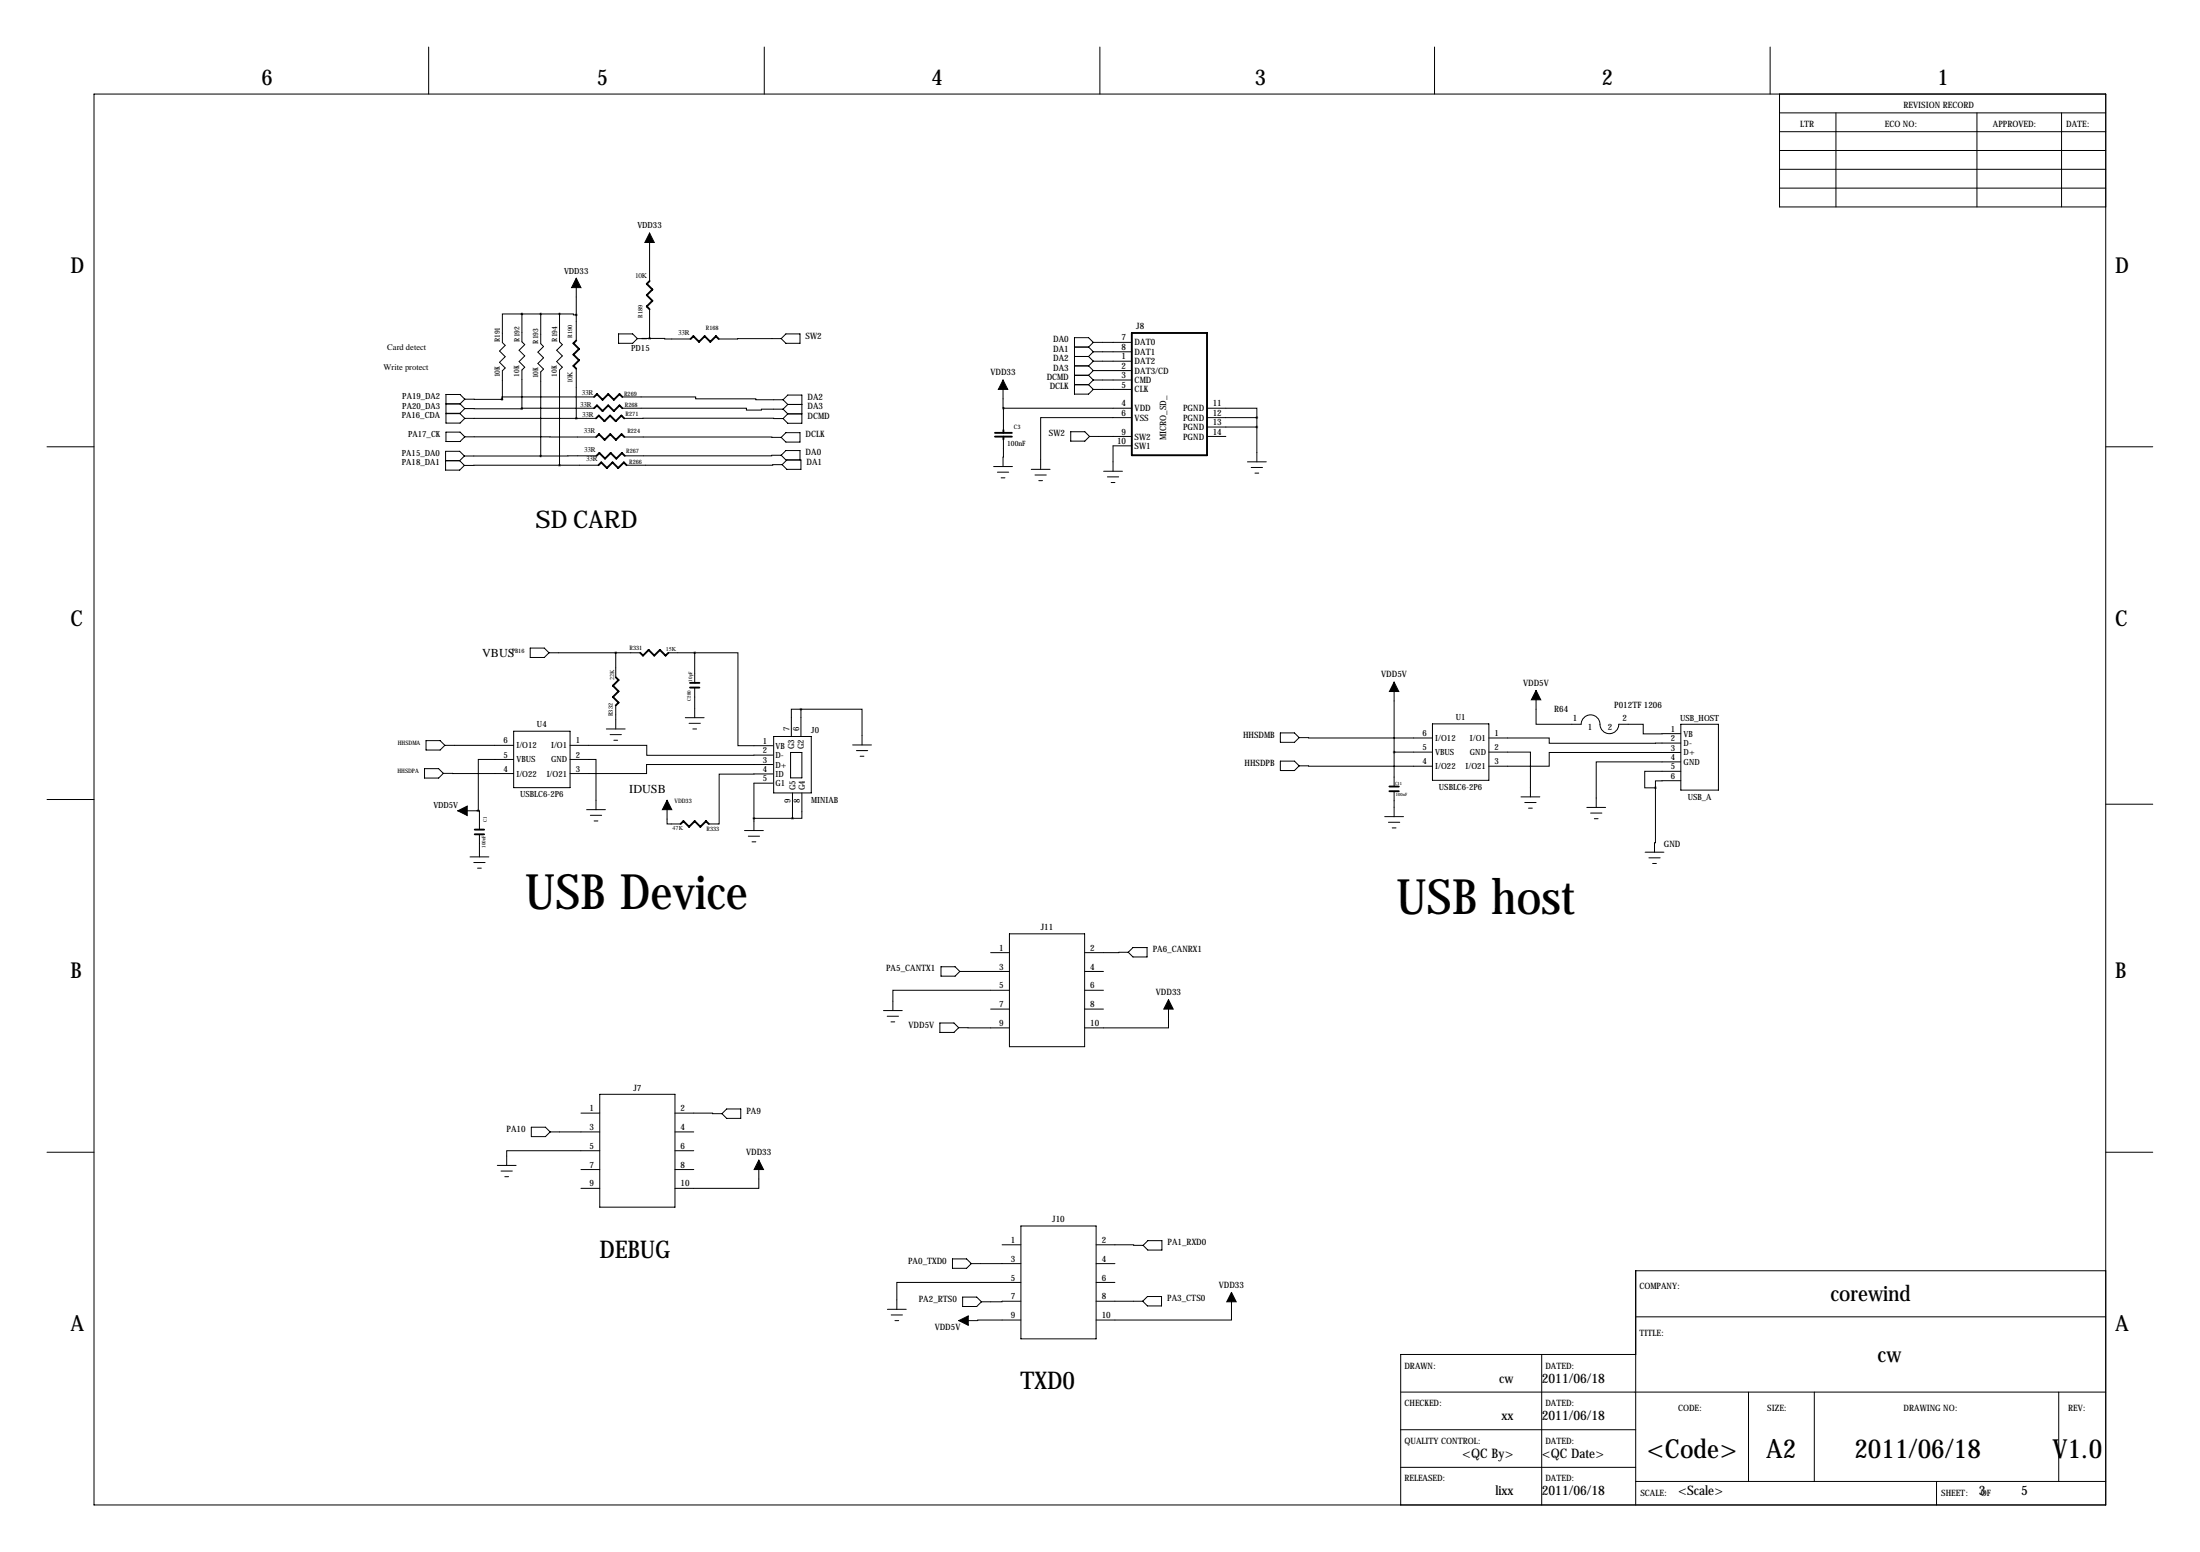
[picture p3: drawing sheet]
<svg xmlns="http://www.w3.org/2000/svg" width="594mm" height="419mm" viewBox="0 0 594 419" stroke-linecap="round" stroke-linejoin="round" font-family="sans-serif">
<g fill="none" stroke="#000" stroke-width=".27">
<path d="M115.8 12.7v12.7M206.5 12.7v12.7M297.2 12.7v12.7M387.6 12.7v12.7M478.3 12.7v12.7M25.4 25.4h543.6v381h-543.6zM480.8 25.4v30.5h88.2M480.8 30.5h88.2M480.8 35.6h88.2M496.1 30.5v25.4M534.2 30.5v25.4M557 30.5v25.4"/>
<path d="M480.8 40.6h88.2M480.8 45.7h88.2M480.8 50.8h88.2M155.7 75.1v16.8M175.5 62.9v13M141 84.8h-5.3v7.7l.8 .8-1.5 1.5 1.5 1.5-1.5 1.5 1.5 1.6-.8 .7-.1 7.7M141 84.8v7.5l.8 .8-1.5 1.5 1.5 1.5-1.5 1.5 1.5 1.6-.8 .7v10.5M141 84.8h10.2M146.1 84.8v8l.8 .8-1.6 1.5 1.6 1.5-1.6 1.5 1.6 1.6-.8 .7v22.7M151.2 84.8h3.7v.2h.8M151.2 84.8v7.5l.7 .8-1.5 1.5 1.5 1.5-1.5 1.5 1.5 1.6-.7 .7v25.7M155.7 99.6v13.4"/>
<path d="M167.1 90.2h3.8l1.3 1.2-1.3 1.3h-3.8zM175.5 91.4h-3.3M175.5 91.4l11.1 .1M175.5 83.5v7.9M211.1 91.4l-16.9 .1M212.3 90.2h3.9v2.5h-3.9l-1.2-1.3zM290.3 93.7h3.8M290.3 96.3h3.8M290.3 98.8h3.8M294.1 93.7l1.3 1.3M294.1 96.3l1.3 1.2M294.1 98.8l1.3 1.3"/>
<path d="M295.4 92.5h10.4M295.4 95h10.4M295.4 97.5h10.4M295.4 92.5l-1.3 1.2M295.4 92.5l-1.3-1.3h-3.8v15.2h3.8l1.3-1.2M295.4 95l-1.3 1.3M295.4 97.5l-1.3 1.3M120.5 116.7h3.8l1.3 1.3-1.3 1.2h-3.8zM120.5 111.7h3.8l1.3 1.3-1.3 1.2h-3.8zM120.5 109.1h3.8M124.3 109.1l1.3 1.2M125.6 107.8h10"/>
<path d="M125.6 110.3l15.4 .1M125.6 118h35.5M125.6 113h35.4M125.6 107.8l-1.3-1.3h-3.8v5.1h3.8l1.3-1.3M125.6 107.8l-1.3 1.3M160.5 110.2h-19.5v.2M160.5 107.2h-24.9v.6M168.1 107.2h19.9v.5h16.2v.2h7.4M168.1 110.2h33.6v.5h4v-.2h5.9M168.7 113h42.9M168.7 118l42.4 .1M211.1 118.1l1.2-1.3h3.9v2.6h-3.9z"/>
<path d="M211.6 107.9l1.3-1.2h3.8v7.6h-3.8l-1.3-1.3M211.6 107.9l1.3 1.3M211.6 110.5l1.3 1.3M212.9 109.2h3.8M212.9 111.8h3.8M212.9 109.2l-1.3 1.3M212.9 111.8l-1.3 1.2M271 102.6l.1 7.6M271.1 118.7l-.1 7.3M271.1 110.2h34.7M271.1 110.2v5.9M289.3 116.6h3.8l1.3 1.3-1.3 1.2h-3.8z"/>
<path d="M290.3 101.3h3.8M290.3 103.9h3.8M294.1 101.3l1.3 1.3M294.1 103.9l1.3 1.3M294.4 117.9h11.4M295.4 100.1h10.4M295.4 102.6h10.4M295.4 105.2h10.4M295.4 100.1l-1.3 1.2M295.4 102.6l-1.3 1.3M305.8 112.8h-24.6v13.9M326.1 110.2h13.5v2.6"/>
<path d="M326.1 112.8h13.5M326.1 117.9h5.1M326.1 115.3h13.5M339.6 112.8v11.9M12.7 120.6h12.7M120.4 124.4h3.8M124.2 124.4l1.3 1.3M125.5 123.1l-1.3-1.2h-3.8v5h3.8l1.3-1.2M125.5 123.1h20.6M125.5 123.1l-1.3 1.3M151.2 125.6l-25.7 .1M151.2 125.6h10.5"/>
<path d="M161.2 123.1h-15.1M211.1 122.9h-2.6v.2h-39.7M211.1 122.9l1.2 1.3h4.1v2.5h-3.8l-1.3-1.2M211.1 122.9l1.2-1.2h3.9v2.5M211.3 125.5h-2.5v.1h-39.5M212.6 124.2l-1.3 1.3M268.5 126h5.1M269.5 127.5h3M270.5 129h1M278.6 126.7h5.1M279.7 128.3h3M280.7 129.8h1"/>
<path d="M298.2 127.3h5.1M299.2 128.8h3.1M300.2 130.3h1M305.8 120.4h-5.1v6.9M337.1 124.7h5M338.1 126.2h3M339.1 127.8h1M569 120.6h12.7M143.3 175h3.8l1.2 1.3-1.2 1.2h-3.8zM148.3 176.3h24.7M166.4 176.3v6.6M180.6 176.3h7.1"/>
<path d="M187.7 176.3h11.7v25.1h9.4M187.7 176.3v8.1M115.1 200h3.8l1.3 1.3-1.3 1.2h-3.8zM138.8 197.5h15.2v15.2h-15.2zM163.8 196.8h5.1M164.8 198.4h3.1M165.9 199.9h1M166.4 190.5v6.3M185.2 193.8h5M186.2 195.3h3M187.2 196.8h1M187.7 185.7v8.1"/>
<path d="M209 198.9h10.2v15.2h-10.2zM216.4 191.5h-2.6v7.3M216.4 191.5h16.5v9.7M216.4 191.5v7.3M345.9 197.9h3.9l1.2 1.3-1.2 1.3h-3.9zM351 199.2l36 .1M376.7 184.2v28.2M387 195.5h15.3v15.2h-15.3zM402.3 199.3h16.3v1.4h35.6M415 186.4v9.2h12.2a2.6 2.6 0 0 1 2.9-2.5 2.6 2.6 0 0 1 2.3 3.1 2.54 2.54 0 0 0 2.7 1.9 2.54 2.54 0 0 0 2.3-2.5h6.6v2.6l10.2-.1M454.2 195.6h10.1v17.8h-10.1zM12.7 215.9h12.7"/>
<path d="M114.7 207.6h3.8l1.3 1.2-1.3 1.3h-3.8zM119.8 208.8l19 .1M120.2 201.3h18.6M123.7 218.9h5.5M129.2 218.9h.3v5.1M138.8 205.1h-9.6v13.8M154 201.3h20.8v2.7l34-.1M154 205.1h7v13.5M158.5 218.6h5.1M180.2 216.1v6.4h3.7M208.8 206.5h-34.1v2.4h-20.7M208.8 209h-14.5v13.5h-2.8"/>
<path d="M208.8 211.5h-5.1v12.8M213.6 203.2h3.1v6.9h-3.1zM214.1 214.1v6.9M216.7 214.1v6.9h-2.6M230.4 201.2h5.1M231.4 202.7h3M232.4 204.2h1M345.9 205.5h3.9l1.2 1.3-1.2 1.3h-3.9zM351 206.8l36 .1M376.7 203.1h10.3M376.7 213.7v6.8M402.3 203.1h11.2v12.1"/>
<path d="M411 215.2h5.1M412 216.7h3M413 218.2h1M428.8 218h5M429.8 219.6h3M447.3 212.8v14.8h-.3v2.5M454.2 205.7h-22.9v12.3M454.2 203.2h-35.6v3.7h-16.3M454.2 210.8l-6.9 .1v1.9M454.2 208.3h-9.8v4.5h2.9M569 217.2h12.7M127 231.4h5.1"/>
<path d="M128 232.9h3.1M129 234.4h1M129.5 225.3v6.1M159.5 220.2h3.1M160.5 221.7h1M201.2 224.3h5M202.2 225.8h3M203.2 227.3h1M203.7 221h10.4M374.1 220.5h5.1M375.2 222h3M376.2 223.6h1"/>
<path d="M430.8 221.1h1M444.5 230.1h5.1M445.5 231.6h3.1M446.5 233.2h1M267.7 257.3h5M272.7 252.2h20.4v30.5h-20.4zM304.9 257.1l-11.8 .2M304.9 257.1l1.2-1.2h3.8v2.5h-3.8zM238.7 272.9h5.1M239.7 274.4h3.1M240.7 275.9h1.1M253.9 276.3h3.9l1.2 1.2-1.2 1.3h-3.9z"/>
<path d="M254.3 261.1h3.8l1.2 1.2-1.2 1.3h-3.8zM259 277.5l13.7 .1M259.3 262.3h13.4M267.7 272.5h5M272.7 267.4h-31.5v5.5M293.1 262.3h5M293.1 267.4h5M293.1 272.5h5M315.7 270v7.6h-22.6M162.1 295.5h20.3v30.5h-20.3zM196.3 299.5h3.9v2.5h-3.9l-1.2-1.3zM12.7 311.1h12.7"/>
<path d="M134.4 314.7h5M135.4 316.2h3M136.4 317.8h1M143.6 304.4h3.8l1.2 1.3-1.2 1.2h-3.8zM148.6 305.7h13.5M157 300.6h5.1M157 315.8h5.1M162.1 310.7h-25.2v4M182.4 300.6l12.7 .1M182.4 305.7h5.1M182.4 310.7h5.1M182.4 315.8h5.1"/>
<path d="M205 313.3v7.6h-22.6M569 311.1h12.7M157 320.9h5.1M257.4 340h3.8l1.2 1.2-1.2 1.3h-3.8zM270.8 336.1h5M275.8 331.1h20.4v30.4h-20.4zM296.2 336.1l12.7 .2M310.1 335h3.8v2.6h-3.8l-1.2-1.3zM239.8 353.6h5.1M240.8 355.1h3M241.8 356.6h1M260.1 350.3h3.8l1.3 1.2-1.3 1.3h-3.8z"/>
<path d="M262.4 341.2h13.4M275.8 346.3h-33.5v7.3M275.8 351.4l-10.6 .1M275.8 356.5l-16.7 .1M296.2 341.2h5M296.2 346.3h5M296.2 351.4h12.6M310 350.1h3.8v2.6h-3.8l-1.2-1.3zM332.7 349v7.5h-36.5M442 355.6h127M569 343.2h-127v63.2M378.5 375.9h190.5"/>
<path d="M416.6 365.8v40.6M442 365.8h-63.5v40.6M472.4 375.9v24.1M490.2 375.9v24.1M556.3 375.9v24.1M378.5 386.1h63.5M378.5 396.2h63.5M442 400h127M523.2 400v6.4"/>
</g>
<g fill="none" stroke="#000" stroke-width=".51">
<path d="M175.5 75.9l-.7 .8 1.5 1.5-1.5 1.5 1.5 1.5-1.5 1.6 .7 .7M155.7 91.9l-.8 .8 1.6 1.5-1.6 1.6 1.6 1.5-1.6 1.5 .8 .8M186.6 91.5l.8-.7 1.5 1.5 1.5-1.5 1.5 1.5 1.5-1.5 .8 .7M305.8 89.9h20.3v33h-20.3zM160.5 107.2l.8-.8 1.5 1.5 1.5-1.5 1.6 1.5 1.5-1.5 .7 .8M160.5 110.2l.8-.7 1.5 1.5 1.5-1.5 1.6 1.5 1.5-1.5 .7 .7M161 113l.8-.8 1.5 1.5 1.5-1.5 1.6 1.5 1.5-1.5 .8 .8M161.1 118l.7-.8 1.6 1.6 1.5-1.6 1.5 1.6 1.5-1.6 .8 .8M268.8 116.9h4.6M268.8 117.9h4.6M271.1 116.1v.8M271.1 117.9v.8"/>
<path d="M161.2 123.1l.8-.8 1.5 1.6 1.5-1.6 1.5 1.6 1.5-1.6 .8 .8M161.7 125.6l.8-.7 1.5 1.5 1.5-1.5 1.5 1.5 1.6-1.5 .7 .7M173 176.3l.7 .7 1.6-1.5 1.5 1.5 1.5-1.5 1.5 1.5 .8-.7M166.4 182.9l.7 .7-1.5 1.6 1.5 1.5-1.5 1.5 1.5 1.5-.7 .8M186.4 185.7h2.6M186.4 184.4h2.6M375.4 213.7h2.6M375.4 212.4h2.6M128.3 224h2.5M128.3 225.3h2.5M183.9 222.5l.8-.8 1.5 1.6 1.5-1.6 1.5 1.6 1.6-1.6 .7 .8"/>
</g>
<path d="M155.7 75.1l1.3 2.6h-2.6zM175.5 62.9l1.3 2.6h-2.6zM271 102.6l1.3 2.6h-2.6zM376.7 184.2l1.3 2.5h-2.6zM415 186.4l1.3 2.6h-2.5zM123.7 218.9l2.5-1.2v2.5zM180.2 216.1l1.3 2.5h-2.5zM315.7 270l1.3 2.5h-2.5zM205 313.3l1.3 2.5h-2.5zM259.1 356.6l2.5-1.3v2.6zM332.7 349l1.3 2.5h-2.5z" fill="#000" stroke="#000" stroke-width=".27"/>
<path d="M140.9 110.4a.05 .05 0 0 0 .1 0 .05 .05 0 0 0-.1 0zM135.6 107.8a.05 .05 0 0 0 .1 0 .05 .05 0 0 0-.1 0zM166.3 176.3a.05 .05 0 0 0 .1 0 .05 .05 0 0 0-.1 0zM129.2 218.9a.05 .05 0 0 0 .1 0 .05 .05 0 0 0-.1 0z" fill="#000" stroke="#000" stroke-width=".63"/>
<g font-size="13.2">
<text x="141.8" y="245.4">USB Device</text>
<text x="377.2" y="246.7">USB host</text>
</g>
<g font-size="7.1">
<text x="445" y="393.7">&lt;Code&gt;</text>
<text x="477.3" y="393.7">A2</text>
<text x="501" y="393.7">2011/06/18</text>
<text x="554.6" y="393.7">V1.0</text>
</g>
<g font-size="6.6">
<text x="144.7" y="142.6">SD CARD</text>
<text x="162" y="339.6">DEBUG</text>
<text x="275.7" y="375.2">TXD0</text>
</g>
<g font-size="5.9">
<text x="70.6" y="22.9">6</text>
<text x="161.3" y="22.9">5</text>
<text x="251.7" y="22.9">4</text>
<text x="339.1" y="22.9">3</text>
<text x="432.8" y="22.9">2</text>
<text x="523.5" y="22.9">1</text>
<text x="19" y="73.7">D</text>
<text x="571.5" y="73.7">D</text>
<text x="19" y="168.9">C</text>
<text x="571.5" y="168.9">C</text>
<text x="19" y="264.2">B</text>
<text x="571.5" y="264.2">B</text>
<text x="494.6" y="351.3">corewind</text>
<text x="19" y="359.4">A</text>
<text x="571.5" y="359.4">A</text>
<text x="507.3" y="367.8">cw</text>
</g>
<g font-size="3.6">
<text x="405.1" y="373.4">cw</text>
<text x="416.6" y="373.4">2011/06/18</text>
<text x="405.7" y="383.5">xx</text>
<text x="416.6" y="383.5">2011/06/18</text>
<text x="395.1" y="393.7">&lt;QC By&gt;</text>
<text x="416.6" y="393.7">&lt;QC Date&gt;</text>
<text x="404.1" y="403.8">lixx</text>
<text x="416.6" y="403.8">2011/06/18</text>
<text x="453.4" y="403.8">&lt;Scale&gt;</text>
<text x="534.7" y="403.8">3</text>
<text x="546.1" y="403.8">5</text>
</g>
<g font-size="3.3">
<text x="130.3" y="177.5">VBUS</text>
<text x="170" y="214">IDUSB</text>
</g>
<g font-size="2.4">
<text x="514.4" y="29.2">REVISION RECORD</text>
<text x="486.4" y="34.3">LTR</text>
<text x="509.3" y="34.3">ECO NO:</text>
<text x="538.5" y="34.3">APPROVED:</text>
<text x="558.3" y="34.3">DATE:</text>
<text x="307" y="88.9">J8</text>
<text x="217.7" y="91.4">SW2</text>
<text x="284.6" y="92.5">DA0</text>
<text x="284.6" y="95">DA1</text>
<text x="303.1" y="91.9">7</text>
<text x="303.1" y="94.5">8</text>
<text x="306.6" y="93.3">DAT0</text>
<text x="306.6" y="95.8">DAT1</text>
<text x="267.6" y="101.3">VDD33</text>
<text x="284.6" y="97.5">DA2</text>
<text x="284.6" y="100.1">DA3</text>
<text x="303.1" y="97">1</text>
<text x="303.1" y="99.6">2</text>
<text x="306.6" y="98.4">DAT2</text>
<text x="306.6" y="100.9">DAT3/CD</text>
<text x="218.2" y="108">DA2</text>
<text x="282.8" y="102.6">DCMD</text>
<text x="283.6" y="105.2">DCLK</text>
<text x="303.1" y="102.1">3</text>
<text x="303.1" y="104.6">5</text>
<text x="306.6" y="103.4">CMD</text>
<text x="306.6" y="106">CLK</text>
<text x="218.2" y="110.5">DA3</text>
<text x="218.2" y="113">DCMD</text>
<text x="303.1" y="109.7">4</text>
<text x="303.1" y="112.3">6</text>
<text x="306.6" y="111.1">VDD</text>
<text x="306.6" y="113.6">VSS</text>
<text x="319.7" y="111.1">PGND</text>
<text x="319.7" y="113.6">PGND</text>
<text x="327.7" y="109.7">11</text>
<text x="327.7" y="112.3">12</text>
<text x="217.7" y="118.1">DCLK</text>
<text x="283.4" y="117.9">SW2</text>
<text x="301.8" y="119.9">10</text>
<text x="303.1" y="117.3">9</text>
<text x="306.6" y="118.7">SW2</text>
<text x="315.1" y="118.8" transform="rotate(-90 315.1 118.8)">MICRO_SD_</text>
<text x="319.7" y="116.1">PGND</text>
<text x="319.7" y="118.7">PGND</text>
<text x="327.7" y="114.8">13</text>
<text x="327.7" y="117.3">14</text>
<text x="217.7" y="122.9">DA0</text>
<text x="217.9" y="125.5">DA1</text>
<text x="306.6" y="121.2">SW1</text>
<text x="373.2" y="182.9">VDD5V</text>
<text x="411.6" y="185.2">VDD5V</text>
<text x="436.2" y="191.2">P012TF 1206</text>
<text x="419.9" y="192.2">R64</text>
<text x="425" y="194.6">1</text>
<text x="429" y="197.2">1</text>
<text x="434.4" y="197.2">2</text>
<text x="438.4" y="194.6">2</text>
<text x="335.9" y="199.2">HHSDMB</text>
<text x="336.3" y="206.8">HHSDPB</text>
<text x="449.6" y="228.9">GND</text>
<text x="281.2" y="251.2">J11</text>
<text x="270" y="256.7">1</text>
<text x="294.6" y="256.7">2</text>
<text x="311.5" y="257.1">PA6_CANRX1</text>
<text x="239.4" y="262.3">PA5_CANTX1</text>
<text x="270" y="261.8">3</text>
<text x="294.6" y="261.8">4</text>
<text x="270" y="266.9">5</text>
<text x="294.6" y="266.9">6</text>
<text x="312.3" y="268.7">VDD33</text>
<text x="270" y="272">7</text>
<text x="294.6" y="272">8</text>
<text x="245.5" y="277.5">VDD5V</text>
<text x="270" y="277.1">9</text>
<text x="294.6" y="277.1">10</text>
<text x="171.1" y="294.5">J7</text>
<text x="136.9" y="305.7">PA10</text>
<text x="159.3" y="300.1">1</text>
<text x="159.3" y="305.2">3</text>
<text x="183.9" y="300.1">2</text>
<text x="183.9" y="305.2">4</text>
<text x="201.7" y="300.7">PA9</text>
<text x="159.3" y="310.2">5</text>
<text x="183.9" y="310.2">6</text>
<text x="159.3" y="315.3">7</text>
<text x="183.9" y="315.3">8</text>
<text x="201.6" y="312">VDD33</text>
<text x="159.3" y="320.4">9</text>
<text x="183.9" y="320.4">10</text>
<text x="273.1" y="335.6">1</text>
<text x="284.3" y="330">J10</text>
<text x="297.7" y="335.6">2</text>
<text x="245.4" y="341.2">PA0_TXD0</text>
<text x="273.1" y="340.7">3</text>
<text x="297.7" y="340.7">4</text>
<text x="315.5" y="336.3">PA1_RXD0</text>
<text x="273.1" y="345.8">5</text>
<text x="297.7" y="345.8">6</text>
<text x="329.3" y="347.7">VDD33</text>
<text x="443" y="348">COMPANY:</text>
<text x="248.2" y="351.5">PA2_RTS0</text>
<text x="273.1" y="350.9">7</text>
<text x="297.7" y="350.9">8</text>
<text x="315.4" y="351.4">PA3_CTS0</text>
<text x="252.6" y="359.3">VDD5V</text>
<text x="273.1" y="356">9</text>
<text x="297.7" y="356">10</text>
<text x="443" y="360.7">TITLE:</text>
<text x="379.5" y="369.6">DRAWN:</text>
<text x="417.6" y="369.6">DATED:</text>
<text x="379.5" y="379.7">CHECKED:</text>
<text x="417.6" y="379.7">DATED:</text>
<text x="453.4" y="381">CODE:</text>
<text x="477.5" y="381">SIZE:</text>
<text x="514.4" y="381">DRAWING NO:</text>
<text x="558.8" y="381">REV:</text>
<text x="379.5" y="389.9">QUALITY CONTROL:</text>
<text x="417.6" y="389.9">DATED:</text>
<text x="379.5" y="400">RELEASED:</text>
<text x="417.6" y="400">DATED:</text>
<text x="443.2" y="403.9">SCALE:</text>
<text x="524.5" y="403.9">SHEET:</text>
<text x="535.2" y="403.9">OF</text>
</g>
<g font-size="2.3">
<text x="172.2" y="61.7">VDD33</text>
<text x="152.4" y="73.9">VDD33</text>
<text x="104.6" y="94.4">Card detect</text>
<text x="170.6" y="94.7">PD15</text>
<text x="103.6" y="100">Write protect</text>
<text x="108.7" y="107.8">PA19_DA2</text>
<text x="108.6" y="113">PA16_CDA</text>
<text x="108.7" y="110.3">PA20_DA3</text>
<text x="110.3" y="118">PA17_CK</text>
<text x="108.6" y="123.1">PA15_DA0</text>
<text x="108.6" y="125.7">PA18_DA1</text>
<text x="145.1" y="196.4">U4</text>
<text x="213.3" y="197.3" transform="rotate(-90 213.3 197.3)">7</text>
<text x="215.9" y="197.3" transform="rotate(-90 215.9 197.3)">6</text>
<text x="219.2" y="197.9">J0</text>
<text x="393.3" y="194.5">U1</text>
<text x="451.4" y="197.6">1</text>
<text x="454" y="194.6">USB_HOST</text>
<text x="136.1" y="200.8">6</text>
<text x="139.5" y="202.1">I/O12</text>
<text x="148.9" y="202.1">I/O1</text>
<text x="155.5" y="200.8">1</text>
<text x="206.1" y="200.9">1</text>
<text x="206.1" y="203.4">2</text>
<text x="209.6" y="202.2">VB</text>
<text x="214.6" y="202.2" transform="rotate(-90 214.6 202.2)">G3</text>
<text x="217.2" y="202.2" transform="rotate(-90 217.2 202.2)">G2</text>
<text x="384.3" y="202.6">5</text>
<text x="384.3" y="198.8">6</text>
<text x="387.8" y="203.9">VBUS</text>
<text x="387.8" y="200.1">I/O12</text>
<text x="397.2" y="200.1">I/O1</text>
<text x="397.2" y="203.9">GND</text>
<text x="403.8" y="198.8">1</text>
<text x="403.8" y="202.6">2</text>
<text x="451.4" y="200.2">2</text>
<text x="451.4" y="202.7">3</text>
<text x="454.9" y="198.9">VB</text>
<text x="454.9" y="201.5">D-</text>
<text x="136.1" y="208.4">4</text>
<text x="136.1" y="204.6">5</text>
<text x="139.5" y="209.7">I/O22</text>
<text x="139.5" y="205.9">VBUS</text>
<text x="147.7" y="209.7">I/O21</text>
<text x="148.9" y="205.9">GND</text>
<text x="155.5" y="204.6">2</text>
<text x="155.5" y="208.4">3</text>
<text x="206.1" y="205.9">3</text>
<text x="206.1" y="208.5">4</text>
<text x="209.6" y="204.7">D-</text>
<text x="209.6" y="207.3">D+</text>
<text x="209.6" y="209.8">ID</text>
<text x="384.3" y="206.4">4</text>
<text x="387.8" y="207.7">I/O22</text>
<text x="396" y="207.7">I/O21</text>
<text x="403.8" y="206.4">3</text>
<text x="451.4" y="205.2">4</text>
<text x="451.4" y="207.8">5</text>
<text x="454.9" y="204">D+</text>
<text x="454.9" y="206.5">GND</text>
<text x="140.5" y="215.3">USBLC6-2P6</text>
<text x="206.1" y="211">5</text>
<text x="209.6" y="212.3">G1</text>
<text x="214.9" y="213.4" transform="rotate(-90 214.9 213.4)">G5</text>
<text x="217.5" y="213.4" transform="rotate(-90 217.5 213.4)">G4</text>
<text x="388.8" y="213.3">USBLC6-2P6</text>
<text x="451.4" y="210.3">6</text>
<text x="456" y="216">USB_A</text>
<text x="117.1" y="218.2">VDD5V</text>
<text x="213.6" y="216.8" transform="rotate(-90 213.6 216.8)">9</text>
<text x="216.2" y="216.8" transform="rotate(-90 216.2 216.8)">8</text>
<text x="219.2" y="216.8">MINIAB</text>
</g>
<g font-size="2">
<text x="171.6" y="75.1">10K</text>
<text x="135.1" y="92.5" transform="rotate(-90 135.1 92.5)">R191</text>
<text x="140.4" y="92.3" transform="rotate(-90 140.4 92.3)">R192</text>
<text x="145.4" y="92.8" transform="rotate(-90 145.4 92.8)">R193</text>
<text x="150.5" y="92.3" transform="rotate(-90 150.5 92.3)">R194</text>
<text x="183.3" y="90.5">33R</text>
<text x="135" y="101.9" transform="rotate(-90 135 101.9)">10K</text>
<text x="140.3" y="101.7" transform="rotate(-90 140.3 101.7)">10K</text>
<text x="150.5" y="101.7" transform="rotate(-90 150.5 101.7)">10K</text>
<text x="145.4" y="102.2" transform="rotate(-90 145.4 102.2)">10K</text>
<text x="154.7" y="103.5" transform="rotate(-90 154.7 103.5)">10K</text>
<text x="157.2" y="106.8">33R</text>
<text x="156.8" y="109.8">33R</text>
<text x="157.3" y="112.6">33R</text>
<text x="157.8" y="117">33R</text>
<text x="157.9" y="122.1">33R</text>
<text x="158.4" y="124.6">33R</text>
<text x="272.1" y="120.3">100nF</text>
</g>
<g font-size="1.6">
<text x="173.6" y="85.8" transform="rotate(-90 173.6 85.8)">R189</text>
<text x="190.7" y="89">R168</text>
<text x="154.6" y="91.3" transform="rotate(-90 154.6 91.3)">R190</text>
<text x="168.6" y="106.8">R269</text>
<text x="168.8" y="109.8">R268</text>
<text x="169" y="112.2">R271</text>
<text x="169.5" y="116.9">R224</text>
<text x="274" y="115.8">C3</text>
<text x="169.2" y="122.3">R267</text>
<text x="170" y="125.2">R266</text>
<text x="138.4" y="176.3">PB16</text>
<text x="170.1" y="175.5">R331</text>
<text x="179.9" y="175.8">15K</text>
<text x="165.9" y="183.5" transform="rotate(-90 165.9 183.5)">22K</text>
<text x="165.6" y="193.4" transform="rotate(-90 165.6 193.4)">R332</text>
<text x="107.5" y="201.3">HHSDMA</text>
<text x="107.4" y="208.8">HHSDPA</text>
<text x="182.3" y="216.8">VDD33</text>
<text x="181.7" y="224.1">47K</text>
<text x="190.9" y="224.4">R333</text>
</g>
<g font-size="1.3">
<text x="187" y="184" transform="rotate(-90 187 184)">10pF</text>
<text x="186.7" y="189.2" transform="rotate(-90 186.7 189.2)">C280</text>
<text x="131.5" y="221.9" transform="rotate(-90 131.5 221.9)">C1</text>
<text x="131.2" y="229" transform="rotate(-90 131.2 229)">100nF</text>
</g>
<g font-size="1.2">
<text x="376.9" y="211.9">C11</text>
<text x="377.2" y="215">100nF</text>
</g>
</svg>
